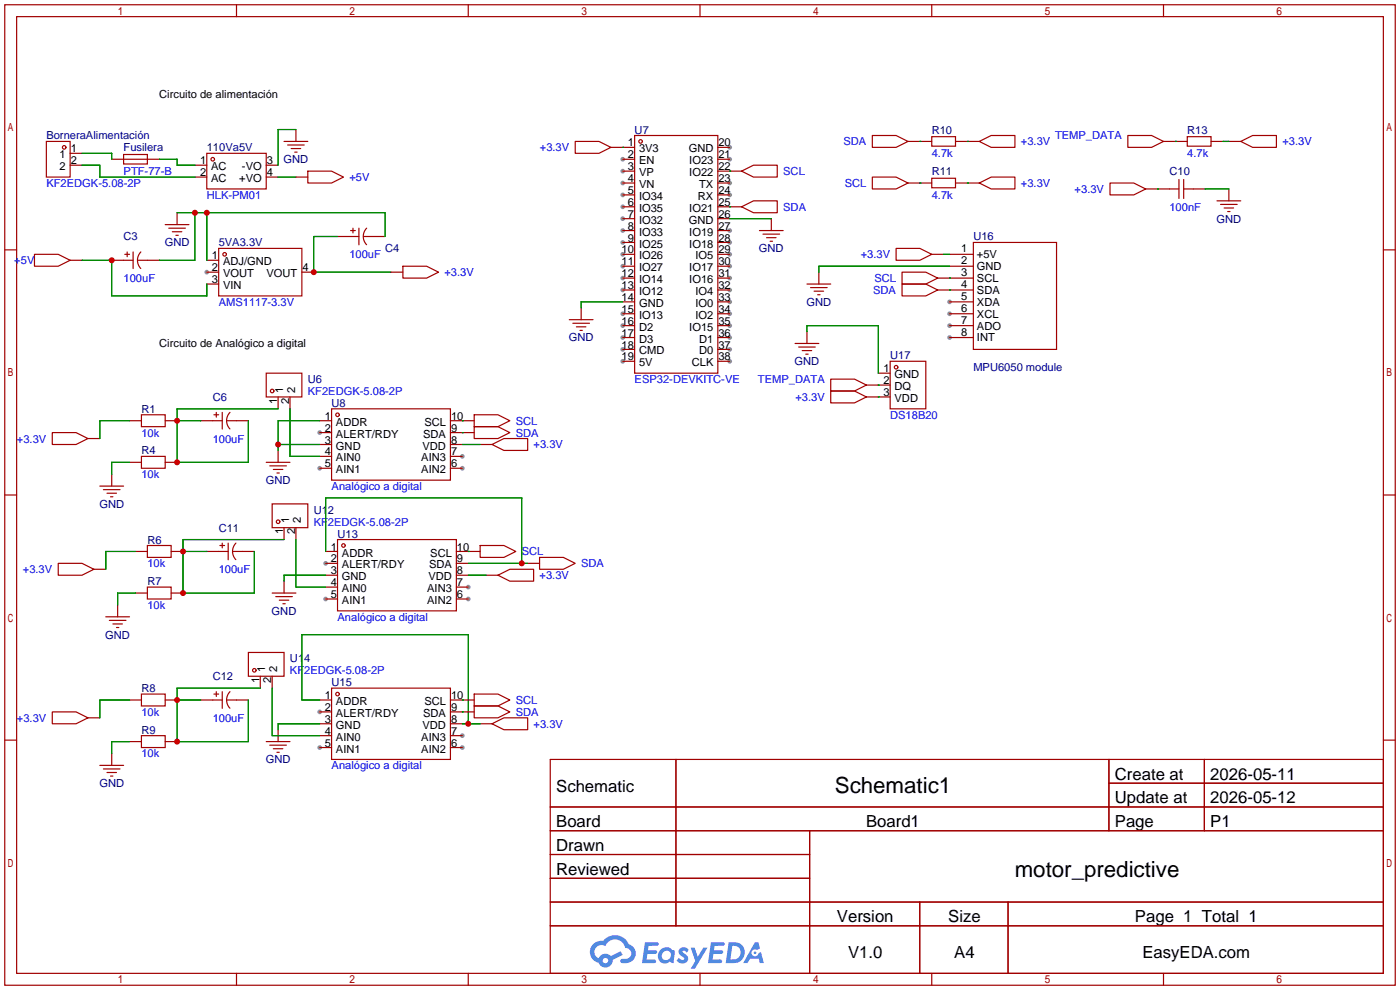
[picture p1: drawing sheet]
<svg xmlns="http://www.w3.org/2000/svg" width="299mm" height="212mm" viewBox="0 0 299 212" stroke-linecap="round" stroke-linejoin="round" font-family="sans-serif">
<g fill="#999">
<circle cx="44.2" cy="58.2" r=".51"/>
<circle cx="133.1" cy="34" r=".51"/>
<circle cx="133.1" cy="36.6" r=".51"/>
<circle cx="133.1" cy="39.1" r=".51"/>
<circle cx="133.1" cy="41.7" r=".51"/>
<circle cx="133.1" cy="44.2" r=".51"/>
<circle cx="133.1" cy="46.7" r=".51"/>
<circle cx="133.1" cy="49.3" r=".51"/>
<circle cx="133.1" cy="51.8" r=".51"/>
<circle cx="133.1" cy="54.4" r=".51"/>
<circle cx="133.1" cy="56.9" r=".51"/>
<circle cx="133.1" cy="59.4" r=".51"/>
<circle cx="133.1" cy="62" r=".51"/>
<circle cx="133.1" cy="67.1" r=".51"/>
<circle cx="133.1" cy="69.6" r=".51"/>
<circle cx="133.1" cy="72.1" r=".51"/>
<circle cx="133.1" cy="74.7" r=".51"/>
<circle cx="133.1" cy="77.2" r=".51"/>
<circle cx="156" cy="31.5" r=".51"/>
<circle cx="156" cy="34" r=".51"/>
<circle cx="156" cy="39.1" r=".51"/>
<circle cx="156" cy="41.7" r=".51"/>
<circle cx="156" cy="49.3" r=".51"/>
<circle cx="156" cy="51.8" r=".51"/>
<circle cx="156" cy="54.4" r=".51"/>
<circle cx="156" cy="56.9" r=".51"/>
<circle cx="156" cy="59.4" r=".51"/>
<circle cx="156" cy="62" r=".51"/>
<circle cx="156" cy="64.5" r=".51"/>
<circle cx="156" cy="67.1" r=".51"/>
<circle cx="156" cy="69.6" r=".51"/>
<circle cx="156" cy="72.1" r=".51"/>
<circle cx="156" cy="74.7" r=".51"/>
<circle cx="156" cy="77.2" r=".51"/>
<circle cx="68.3" cy="92.5" r=".51"/>
<circle cx="68.3" cy="100.1" r=".51"/>
<circle cx="98.8" cy="100.1" r=".51"/>
<circle cx="98.8" cy="97.5" r=".51"/>
<circle cx="69.6" cy="120.4" r=".51"/>
<circle cx="69.6" cy="128" r=".51"/>
<circle cx="100.1" cy="128" r=".51"/>
<circle cx="100.1" cy="125.5" r=".51"/>
<circle cx="68.3" cy="152.1" r=".51"/>
<circle cx="68.3" cy="159.8" r=".51"/>
<circle cx="98.8" cy="159.8" r=".51"/>
<circle cx="98.8" cy="157.2" r=".51"/>
<circle cx="202.9" cy="64.5" r=".51"/>
<circle cx="202.9" cy="67.1" r=".51"/>
<circle cx="202.9" cy="69.6" r=".51"/>
<circle cx="202.9" cy="72.1" r=".51"/>
</g>
<g fill="none" stroke="#a10000" stroke-width=".25">
<path d="M1 1h297.2v209.6h-297.2zM3.6 3.6h292.1v204.4h-292.1zM50.5 1v2.6M100.1 1v2.6M149.6 1v2.6M199.1 1v2.6M248.7 1v2.6M1 53.4h2.6M295.7 53.4h2.5M1 105.8h2.6M295.7 105.8h2.5M1 158.2h2.6"/>
<path d="M295.7 158.2h2.5M117.6 162.3h178.1v45.7h-178.1zM117.6 172.5h178.1M117.6 177.5h178.1M144.5 162.3v35.6M173 177.5v30.5M237 162.3v15.2M237 167.4h58.7M257.4 162.3v15.2M117.6 182.6h55.4M117.6 192.8h178.1M117.6 187.7h55.4"/>
<path d="M117.6 197.9h178.1M196.6 192.8v15.2M215.4 192.8v15.2M50.5 208v2.6M100.1 208v2.6M149.6 208v2.6M199.1 208v2.6M248.7 208v2.6"/>
</g>
<g fill="#5487ff">
<path d="M145.3 202.7a1.3 1.3 0 0 1 1.9 .3l-.4 .6a.54 .54 0 0 0-.9-.2l.1 .2a1.34 1.34 0 0 1 .9 1.8 1.47 1.47 0 0 1-2.3-.1l.5-.6 .8 .5a.31 .31 0 0 0 .4-.3 .31 .31 0 0 0-.3-.4 1.12 1.12 0 0 1-.7-1.8z"/>
<path d="M147.6 202.5h.9l.6 2 1.2-2h.9l-2.7 4.6h-.9l1-1.7z"/>
<path d="M137.8 201.4h1.7a1.31 1.31 0 0 1 1.2 .2 .4 .4 0 0 1-.3 .5l-1.8 .1-.1 .9h1.6a.4 .4 0 0 1 .4 .4 .4 .4 0 0 1-.5 .4h-1.6l-.2 1.2h1.4a.46 .46 0 0 1 .5 0 .46 .46 0 0 1 .1 .5l-.4 .2h-2.6z"/>
<path d="M151.9 201.4h1.7a1.32 1.32 0 0 1 1.2 .2 .39 .39 0 0 1-.3 .5l-1.8 .1-.1 .9h1.6a.4 .4 0 0 1 .4 .4 .4 .4 0 0 1-.4 .4h-1.7l-.2 1.2h1.4a.46 .46 0 0 1 .5 0 .46 .46 0 0 1 .1 .5l-.4 .2h-2.6z"/>
<path d="M161.3 201.4h.8l.3 1.3-.6 .4a.75 .75 0 0 0-1.1 .3 .75 .75 0 0 0 .5 1 .75 .75 0 0 0 .9-.7l.5-.2 .6 2.3h-.8l-.3-.9h-1.8l-.5 .9h-1z"/>
<path d="M155.7 201.4l-.6 4.4h1.5a2.27 2.27 0 0 0 2.6-2.2 2.27 2.27 0 0 0-2.7-2.2zM156.5 202.1a1.5 1.5 0 0 1 1.8 1.6 1.5 1.5 0 0 1-1.9 1.4h-.3z"/>
<path d="M141.2 203a1.6 1.6 0 0 0-.3 2.3 1.6 1.6 0 0 0 2.3 .2l.7 .3 .3-2.4-.1-.3-.5-.1a1.58 1.58 0 0 0-2.4 0zM141.8 203.5a.98 .98 0 0 1 1.6 .4 .98 .98 0 0 1-1.1 1.3 .94 .94 0 0 1-.9-.7 .94 .94 0 0 1 .4-1z"/>
<path d="M126.8 201.8a2.37 2.37 0 0 0 1.1 4 1.54 1.54 0 0 0 1.8 1 1.54 1.54 0 0 0 1.2-1.6l2.2-1.1-.5-.8-2 1a1.57 1.57 0 0 0-2.7 .5 1.5 1.5 0 0 1-.7-2.1 1.5 1.5 0 0 1 2.2-.5 2.23 2.23 0 0 1 2.3-1.4 2.23 2.23 0 0 1 2 1.8 1.16 1.16 0 0 1 1.2 1.1 1.16 1.16 0 0 1-1.1 1.2h-.7a.47 .47 0 0 0-.5 .4 .47 .47 0 0 0 .4 .5 2.17 2.17 0 0 0 2.5-.9 2.17 2.17 0 0 0-.3-2.7l-.8-.4a3.2 3.2 0 0 0-5.5-.7l-1.1 .1zM128.8 205.3a.6 .6 0 0 1 1.2 0 .6 .6 0 0 1-1.2 0z"/>
<circle cx="161.4" cy="203.6" r=".28"/>
</g>
<g fill="none" stroke="#a10000" stroke-width=".25">
<path d="M9.9 30.2h5.1v7.6h-5.1zM15 32.8h2.5M15 35.3h2.5M23.9 34h10.1M26.4 33h5.1v2.1h-5.1zM41.7 35.3h2.5M41.7 37.8h2.5M44.2 32.8h12.7v7.6h-12.7zM56.9 35.3h2.5M56.9 37.8h2.5M60.7 30.2h5.1M61.5 31h3.5"/>
<path d="M62.2 31.8h2.1M63 32.5h.5M63.2 37.8h2.6M63.2 27.7v2.5M65.8 36.6h5.1l2.5 1.2-2.5 1.3h-5.1zM122.9 30.2h5.1l2.6 1.3-2.6 1.3h-5.1zM130.6 31.5h5M133.1 34h2.5M133.1 36.6h2.5M133.1 39.1h2.5M135.6 29h17.8v50.8h-17.8zM153.4 31.5h2.6"/>
<path d="M153.4 34h2.6M153.4 36.6h5.1M153.4 39.1h2.6M158.5 36.6l2.5-1.3h5.1v2.5h-5.1zM186.4 29h5.1l2.6 1.2-2.6 1.3h-5.1zM186.4 37.8h5.1l2.6 1.3-2.6 1.3h-5.1zM194.1 39.1h5M194.1 30.2h5M199.1 29.2h5.1v2h-5.1zM199.1 38.1h5.1v2h-5.1zM204.2 39.1h5.1M204.2 30.2h5.1"/>
<path d="M209.3 30.2l2.5-1.2h5.1v2.5h-5.1zM209.3 39.1l2.5-1.3h5.1v2.6h-5.1zM237.2 39.1h5.1l2.6 1.3-2.6 1.3h-5.1zM241 29h5.1l2.6 1.2-2.6 1.3h-5.1zM248.7 30.2h5M252 38.4v4M253 38.4v4M253.7 29.2h5.1v2h-5.1zM258.8 30.2h2.6M262.6 30.2h2.6M265.2 30.2l2.5-1.2h5.1v2.5h-5.1zM7.4 54.4h5l2.6 1.2-2.6 1.3h-5z"/>
<path d="M15 55.6h2.5M23.9 55.6h4.5M26.7 54.4h1M27.2 53.8v1.1M28.4 53.8v3.6M29.5 55.6h4.5M30.1 53.8a2.54 2.54 0 0 0 0 3.6M35.3 48h5.1M36.1 48.8h3.5M36.8 49.5h2.1M37.6 50.3h.5M37.8 45.5v2.5"/>
<path d="M44.2 55.6h2.5M44.2 58.2h2.5M46.7 53.1h17.8v10.1h-17.8zM64.5 58.2h2.6M72.1 50.5h4.6M74.9 49.3h1M75.4 48.8v1M76.7 48.8v3.5M77.7 50.5h4.6M78.4 48.8a2.54 2.54 0 0 0-.1 3.5M83.6 58.2h2.5M86.1 56.9h5.1l2.5 1.3-2.5 1.2h-5.1z"/>
<path d="M133.1 54.4h2.5M133.1 49.3h2.5M133.1 41.7h2.5M133.1 44.2h2.5M133.1 46.7h2.5M133.1 51.8h2.5M133.1 56.9h2.5M133.1 59.4h2.5M153.4 54.4h2.6M153.4 49.3h2.6M153.4 41.7h2.6M153.4 44.2h5.1"/>
<path d="M153.4 46.7h2.6M153.4 51.8h2.6M153.4 56.9h2.6M153.4 59.4h2.6M158.5 44.2l2.5-1.3h5.1v2.6h-5.1zM162.3 49.3h5.1M163.1 50h3.5M163.8 50.8h2.1M164.6 51.6h.5M164.8 46.7v2.6M175 58.2v2.5M191.5 53.1h5.1l2.5 1.3-2.5 1.2h-5.1z"/>
<path d="M192.8 58.2h5.1l2.5 1.2-2.5 1.3h-5.1zM199.1 54.4h2.6M200.4 59.4h7.6M202.9 54.4h5.1M202.9 56.9h5.1M208 51.8h17.8v22.9h-17.8zM244.9 40.4h7.1M253 40.4h4.6M260.1 42.9h5.1M260.9 43.7h3.5M261.6 44.4h2.1M262.4 45.2h.5"/>
<path d="M262.6 40.4v2.5M44.2 60.7h2.5M56.9 79.8h7.6v5h-7.6zM121.7 68.3h5M122.4 69.1h3.6M123.2 69.8h2M124 70.6h.5M124.2 65.8v2.5M133.1 62h2.5M133.1 64.5h2.5M133.1 67.1h2.5M133.1 69.6h2.5"/>
<path d="M133.1 72.1h2.5M133.1 74.7h2.5M133.1 77.2h2.5M153.4 62h2.6M153.4 64.5h2.6M153.4 67.1h2.6M153.4 69.6h2.6M153.4 72.1h2.6M153.4 74.7h2.6M153.4 77.2h2.6M169.9 73.4h5.1M170.7 74.2h3.5"/>
<path d="M171.4 74.9h2.1M172.2 75.7h.5M172.5 60.7h5M172.5 70.9v2.5M173.2 61.5h3.6M174 62.2h2M174.8 63h.5M187.7 79.8h2.5M190.2 77.2h7.7v10.2h-7.7zM192.8 60.7h5.1l2.5 1.3-2.5 1.2h-5.1zM200.4 62h7.6M202.9 64.5h5.1"/>
<path d="M202.9 67.1h5.1M202.9 69.6h5.1M202.9 72.1h5.1M11.2 92.5h5.1l2.5 1.2-2.5 1.3h-5.1zM18.8 93.7h2.5M27.7 89.9h2.5M27.7 98.8h2.5M30.2 88.6h5.1v2.6h-5.1zM30.2 97.5h5.1v2.6h-5.1zM35.3 89.9h2.5M35.3 98.8h2.5M42.9 89.9h4.6"/>
<path d="M45.7 88.6h1M46.2 88.1v1.1M47.5 88.1v3.6M48.5 89.9h4.6M49.2 88.1a2.54 2.54 0 0 0-.1 3.6M56.9 98.8h5.1M57.7 99.6h3.5M59.4 84.8v2.6M59.4 96.3v2.5M62 84.8v2.6M68.3 89.9h2.6M68.3 92.5h2.6"/>
<path d="M68.3 95h2.6M68.3 97.5h2.6M70.9 87.4h25.4v15.2h-25.4zM96.3 89.9h5M96.3 92.5h5M96.3 95h2.5M96.3 97.5h2.5M101.3 88.6h5.1l2.6 1.3-2.6 1.3h-5.1zM101.3 91.2h5.1l2.6 1.3-2.6 1.2h-5.1zM102.6 95h2.6M105.2 95l2.5-1.3h5.1v2.6h-5.1zM177.5 83.6h5.1l2.6 1.2-2.6 1.3h-5.1z"/>
<path d="M177.5 81h5.1l2.6 1.3-2.6 1.3h-5.1zM185.2 82.3h5M185.2 84.8h5M21.3 103.9h5.1M22.1 104.6h3.6M22.9 105.4h2M23.6 106.2h.5M23.9 101.3v2.6M29 117.9h2.5M31.5 116.6h5.1v2.5h-5.1zM36.6 117.9h2.5M44.2 117.9h4.6"/>
<path d="M47 116.6h1M47.5 116.1v1M48.8 116.1v3.5M49.8 117.9h4.6M50.4 116.1a2.54 2.54 0 0 0 0 3.5M58.2 107.7h7.6v5.1h-7.6zM58.4 100.3h2.1M59.2 101.1h.5M60.7 112.8v2.5M63.2 112.8v2.5M68.3 100.1h2.6M69.6 117.9h2.5"/>
<path d="M72.1 115.3h25.4v15.3h-25.4zM96.3 100.1h2.5M97.5 117.9h5.1M102.6 116.6h5.1l2.5 1.3-2.5 1.2h-5.1zM115.3 119.1h5.1l2.5 1.3-2.5 1.3h-5.1zM12.4 120.4h5.1l2.6 1.3-2.6 1.2h-5.1zM20.1 121.7h2.5M22.6 131.8h5.1M23.4 132.6h3.5M24.1 133.4h2.1M24.9 134.1h.5M25.1 129.3v2.5"/>
<path d="M29 126.7h2.5M31.5 125.5h5.1v2.5h-5.1zM36.6 126.7h2.5M53.1 139.4h7.6v5.1h-7.6zM58.2 126.7h5M58.9 127.5h3.6M59.7 128.3h2M60.5 129h.5M60.7 124.2v2.5M69.6 120.4h2.5M69.6 122.9h2.5M69.6 125.5h2.5"/>
<path d="M69.6 128h2.5M97.5 120.4h2.6M97.5 122.9h2.6M97.5 125.5h2.6M97.5 128h2.6M103.9 122.9h2.5M106.4 122.9l2.6-1.2h5v2.5h-5zM112.8 120.4h2.5M11.2 152.1h5.1l2.5 1.3-2.5 1.3h-5.1zM18.8 153.4h2.5M27.7 149.6h2.5M27.7 158.5h2.5"/>
<path d="M30.2 148.3h5.1v2.6h-5.1zM30.2 157.2h5.1v2.6h-5.1zM35.3 149.6h2.5M35.3 158.5h2.5M42.9 149.6h4.6M45.7 148.3h1M46.2 147.8v1M47.5 147.8v3.6M48.5 149.6h4.6M49.2 147.8a2.54 2.54 0 0 0-.1 3.6M55.6 144.5v2.6M56.9 158.5h5.1"/>
<path d="M57.7 159.3h3.5M58.2 144.5v2.6M59.4 156v2.5M68.3 149.6h2.6M68.3 152.1h2.6M68.3 154.7h2.6M68.3 157.2h2.6M68.3 159.8h2.6M70.9 147.1h25.4v15.2h-25.4zM96.3 149.6h5M96.3 152.1h5M96.3 154.7h2.5"/>
<path d="M96.3 157.2h2.5M96.3 159.8h2.5M101.3 148.3h5.1l2.6 1.3-2.6 1.3h-5.1zM101.3 150.9h5.1l2.6 1.2-2.6 1.3h-5.1zM102.6 154.7h2.6M105.2 154.7l2.5-1.3h5.1v2.6h-5.1zM21.3 163.6h5.1M22.1 164.3h3.6M22.9 165.1h2M23.6 165.9h.5M23.9 161v2.6M58.4 160h2.1"/>
<path d="M59.2 160.8h.5"/>
<circle cx="13.7" cy="31.5" r=".38"/>
<circle cx="45.5" cy="34" r=".38"/>
<circle cx="136.9" cy="30.2" r=".38"/>
<circle cx="48" cy="54.4" r=".38"/>
<circle cx="191.5" cy="78.5" r=".38"/>
<circle cx="58.2" cy="83.6" r=".38"/>
<circle cx="72.1" cy="88.6" r=".38"/>
<circle cx="59.4" cy="111.5" r=".38"/>
<circle cx="73.4" cy="116.6" r=".38"/>
<circle cx="54.4" cy="143.3" r=".38"/>
<circle cx="72.1" cy="148.3" r=".38"/>
</g>
<g fill="none" stroke="#008700" stroke-width=".25">
<path d="M17.5 35.3h3.8v2.5h20.4M17.5 32.8h6.4v1.2M34 34h3.8v1.3h3.9M59.4 37.8h3.8M63.2 27.7h-3.8v7.6M133.1 31.5h.1M156 36.6h.1M196.6 30.2h.1M196.6 39.1h.1M206.8 30.2h.1M206.8 39.1h.1M251.2 30.2h.1"/>
<path d="M261.4 30.2h1.2M17.5 55.6h6.4v7.6h20.3v-2.5M37.8 45.5h44.5v5M41.7 45.5v10.1h-7.7M44.2 45.5v10.1M72.1 50.5h-5v7.7h16.5M156 44.2h.1M156 46.7h8.8M201.7 54.4h1.2M202.9 59.4h.1M202.9 56.9h-27.9v1.3M247.4 40.4h.1"/>
<path d="M257.6 40.4h5M133.1 64.5h-8.9v1.3M172.5 70.9v-1.3h15.2v10.2M202.9 62h.1M27.7 98.8h-3.8v2.5M27.7 89.9h-6.4v3.8M37.8 89.9h5.1M59.4 87.4h-21.6v11.4h15.3v-8.9M59.4 95h8.9M62 87.4v10.1h6.3M68.3 89.9h-8.9v6.4M98.8 92.5h.1"/>
<path d="M98.8 89.9h.1M98.8 95h3.8M187.7 84.8h.1M187.7 82.3h.1M29 117.9h-6.4v3.8M39.1 117.9h5.1M60.7 115.3h-21.6v11.4h15.3v-8.8M63.2 115.3v10.2h6.4M69.6 117.9v-11.5h41.9v14M100.1 117.9h.1M29 126.7h-3.9v2.6M69.6 122.9h-8.9v1.3"/>
<path d="M100.1 122.9h3.8M100.1 120.4h12.7M27.7 158.5h-3.8v2.5M27.7 149.6h-6.4v3.8M37.8 149.6h5.1M55.6 147.1h-17.8v11.4h15.3v-8.9M58.2 147.1v10.1h10.1M68.3 154.7h-8.9v1.3M68.3 149.6h-3.8v-14h35.6v19.1M98.8 152.1h.1M98.8 149.6h.1M98.8 154.7h3.8"/>
</g>
<g fill="#c00">
<circle cx="23.9" cy="55.6" r=".63"/>
<circle cx="41.7" cy="45.5" r=".63"/>
<circle cx="44.2" cy="45.5" r=".63"/>
<circle cx="67.1" cy="58.2" r=".63"/>
<circle cx="37.8" cy="89.9" r=".63"/>
<circle cx="37.8" cy="98.8" r=".63"/>
<circle cx="59.4" cy="95" r=".63"/>
<circle cx="37.8" cy="149.6" r=".63"/>
<circle cx="37.8" cy="158.5" r=".63"/>
<circle cx="100.1" cy="154.7" r=".63"/>
<circle cx="111.5" cy="120.4" r=".63"/>
<circle cx="39.1" cy="126.7" r=".63"/>
<circle cx="39.1" cy="117.9" r=".63"/>
</g>
<g font-size="4.8">
<text x="178.4" y="169.6">Schematic1</text>
<text x="216.9" y="187.3">motor_predictive</text>
</g>
<g font-size="3.6">
<text x="238.3" y="166.6">Create at</text>
<text x="258.7" y="166.6">2026-05-11</text>
<text x="118.9" y="169.2">Schematic</text>
<text x="238.3" y="171.7">Update at</text>
<text x="258.7" y="171.7">2026-05-12</text>
<text x="118.9" y="176.8">Board</text>
<text x="185.1" y="176.8">Board1</text>
<text x="238.3" y="176.8">Page</text>
<text x="258.7" y="176.8">P1</text>
<text x="118.9" y="181.9">Drawn</text>
<text x="118.9" y="187">Reviewed</text>
<text x="178.9" y="197.1">Version</text>
<text x="202.7" y="197.1">Size</text>
<text x="242.6" y="197.1">Page 1 Total 1</text>
<text x="181.3" y="204.7">V1.0</text>
<text x="204" y="204.7">A4</text>
<text x="244.2" y="204.7">EasyEDA.com</text>
</g>
<g font-size="2.4">
<text x="34" y="20.9">Circuito de alimentación</text>
<text x="12.7" y="33.8">1</text>
<text x="15.1" y="32.6">1</text>
<text x="15.1" y="35.1">2</text>
<text x="42.7" y="35.1">1</text>
<text x="57" y="35.1">3</text>
<text x="134.2" y="31.3">1</text>
<text x="134.2" y="33.8">2</text>
<text x="136.6" y="32.6">3V3</text>
<text x="136.6" y="35.1">EN</text>
<text x="147.2" y="32.6">GND</text>
<text x="147.3" y="35.1">IO23</text>
<text x="153.5" y="31.3">20</text>
<text x="153.5" y="33.8">21</text>
<text x="12.7" y="36.4">2</text>
<text x="42.7" y="37.7">2</text>
<text x="45.1" y="36.4">AC</text>
<text x="45.1" y="38.9">AC</text>
<text x="51.1" y="38.9">+VO</text>
<text x="51.7" y="36.4">-VO</text>
<text x="57" y="37.7">4</text>
<text x="134.2" y="36.4">3</text>
<text x="134.2" y="38.9">4</text>
<text x="134.2" y="41.5">5</text>
<text x="136.6" y="37.7">VP</text>
<text x="136.6" y="40.2">VN</text>
<text x="147.3" y="37.7">IO22</text>
<text x="149.4" y="40.2">TX</text>
<text x="153.5" y="36.4">22</text>
<text x="153.5" y="38.9">23</text>
<text x="153.5" y="41.5">24</text>
<text x="134.2" y="44">6</text>
<text x="134.2" y="46.5">7</text>
<text x="136.6" y="42.7">IO34</text>
<text x="136.6" y="45.3">IO35</text>
<text x="136.6" y="47.8">IO32</text>
<text x="147.2" y="47.8">GND</text>
<text x="147.3" y="45.3">IO21</text>
<text x="149.2" y="42.7">RX</text>
<text x="153.5" y="44">25</text>
<text x="153.5" y="46.5">26</text>
<text x="134.2" y="49.1">8</text>
<text x="134.2" y="51.6">9</text>
<text x="136.6" y="50.4">IO33</text>
<text x="136.6" y="52.9">IO25</text>
<text x="147.3" y="50.4">IO19</text>
<text x="147.3" y="52.9">IO18</text>
<text x="153.5" y="49.1">27</text>
<text x="153.5" y="51.6">28</text>
<text x="205.4" y="53.9">1</text>
<text x="45.3" y="55.4">1</text>
<text x="45.3" y="58">2</text>
<text x="47.7" y="56.7">ADJ/GND</text>
<text x="47.7" y="59.2">VOUT</text>
<text x="57" y="59.2">VOUT</text>
<text x="64.6" y="58">4</text>
<text x="132.9" y="54.2">10</text>
<text x="132.9" y="56.7">11</text>
<text x="132.9" y="59.2">12</text>
<text x="136.6" y="55.4">IO26</text>
<text x="136.6" y="58">IO27</text>
<text x="147.3" y="58">IO17</text>
<text x="148.6" y="55.4">IO5</text>
<text x="153.5" y="54.2">29</text>
<text x="153.5" y="56.7">30</text>
<text x="153.5" y="59.2">31</text>
<text x="205.4" y="56.5">2</text>
<text x="205.4" y="59">3</text>
<text x="208.8" y="55.2">+5V</text>
<text x="208.8" y="57.7">GND</text>
<text x="45.3" y="60.5">3</text>
<text x="47.7" y="61.8">VIN</text>
<text x="132.9" y="61.8">13</text>
<text x="132.9" y="64.3">14</text>
<text x="136.6" y="60.5">IO14</text>
<text x="136.6" y="63.1">IO12</text>
<text x="136.6" y="65.6">GND</text>
<text x="147.3" y="60.5">IO16</text>
<text x="148.6" y="63.1">IO4</text>
<text x="148.6" y="65.6">IO0</text>
<text x="153.5" y="61.8">32</text>
<text x="153.5" y="64.3">33</text>
<text x="205.4" y="61.6">4</text>
<text x="205.4" y="64.1">5</text>
<text x="208.8" y="60.3">SCL</text>
<text x="208.8" y="62.8">SDA</text>
<text x="208.8" y="65.4">XDA</text>
<text x="132.9" y="66.9">15</text>
<text x="132.9" y="69.4">16</text>
<text x="132.9" y="71.9">17</text>
<text x="136.6" y="68.1">IO13</text>
<text x="136.6" y="70.7">D2</text>
<text x="147.3" y="70.7">IO15</text>
<text x="148.6" y="68.1">IO2</text>
<text x="153.5" y="66.9">34</text>
<text x="153.5" y="69.4">35</text>
<text x="153.5" y="71.9">36</text>
<text x="205.4" y="66.6">6</text>
<text x="205.4" y="69.2">7</text>
<text x="205.4" y="71.7">8</text>
<text x="208.8" y="67.9">XCL</text>
<text x="208.8" y="70.4">ADO</text>
<text x="34" y="74.3">Circuito de Analógico a digital</text>
<text x="132.9" y="74.5">18</text>
<text x="132.9" y="77">19</text>
<text x="136.6" y="73.2">D3</text>
<text x="136.6" y="75.8">CMD</text>
<text x="149.4" y="73.2">D1</text>
<text x="149.4" y="75.8">D0</text>
<text x="153.5" y="74.5">37</text>
<text x="153.5" y="77">38</text>
<text x="208.8" y="73">INT</text>
<text x="60.5" y="83.9" transform="rotate(-90 60.5 83.9)">1</text>
<text x="63.1" y="83.9" transform="rotate(-90 63.1 83.9)">2</text>
<text x="136.6" y="78.3">5V</text>
<text x="147.8" y="78.3">CLK</text>
<text x="188.8" y="79.6">1</text>
<text x="188.8" y="82.1">2</text>
<text x="191.2" y="80.8">GND</text>
<text x="191.2" y="83.4">DQ</text>
<text x="59.2" y="86.3" transform="rotate(-90 59.2 86.3)">1</text>
<text x="61.8" y="86.3" transform="rotate(-90 61.8 86.3)">2</text>
<text x="69.4" y="89.7">1</text>
<text x="96.4" y="89.7">10</text>
<text x="188.8" y="84.6">3</text>
<text x="191.2" y="85.9">VDD</text>
<text x="69.4" y="92.3">2</text>
<text x="69.4" y="94.8">3</text>
<text x="71.8" y="91">ADDR</text>
<text x="71.8" y="93.5">ALERT/RDY</text>
<text x="90.4" y="93.5">SDA</text>
<text x="90.7" y="91">SCL</text>
<text x="96.4" y="94.8">8</text>
<text x="96.4" y="92.3">9</text>
<text x="69.4" y="97.3">4</text>
<text x="69.4" y="99.9">5</text>
<text x="71.8" y="96.1">GND</text>
<text x="71.8" y="98.6">AIN0</text>
<text x="71.8" y="101.2">AIN1</text>
<text x="90" y="101.2">AIN2</text>
<text x="90" y="98.6">AIN3</text>
<text x="90.3" y="96.1">VDD</text>
<text x="96.4" y="99.9">6</text>
<text x="96.4" y="97.3">7</text>
<text x="61.8" y="111.8" transform="rotate(-90 61.8 111.8)">1</text>
<text x="64.3" y="111.8" transform="rotate(-90 64.3 111.8)">2</text>
<text x="60.5" y="114.2" transform="rotate(-90 60.5 114.2)">1</text>
<text x="63.1" y="114.2" transform="rotate(-90 63.1 114.2)">2</text>
<text x="70.7" y="117.7">1</text>
<text x="73.1" y="118.9">ADDR</text>
<text x="92" y="118.9">SCL</text>
<text x="97.7" y="117.7">10</text>
<text x="70.7" y="120.2">2</text>
<text x="70.7" y="122.7">3</text>
<text x="70.7" y="125.3">4</text>
<text x="73.1" y="121.5">ALERT/RDY</text>
<text x="73.1" y="124">GND</text>
<text x="91.6" y="124">VDD</text>
<text x="91.7" y="121.5">SDA</text>
<text x="97.7" y="125.3">7</text>
<text x="97.7" y="122.7">8</text>
<text x="97.7" y="120.2">9</text>
<text x="70.7" y="127.8">5</text>
<text x="73.1" y="126.6">AIN0</text>
<text x="73.1" y="129.1">AIN1</text>
<text x="91.3" y="129.1">AIN2</text>
<text x="91.3" y="126.6">AIN3</text>
<text x="97.7" y="127.8">6</text>
<text x="56.7" y="143.6" transform="rotate(-90 56.7 143.6)">1</text>
<text x="59.2" y="143.6" transform="rotate(-90 59.2 143.6)">2</text>
<text x="55.4" y="146" transform="rotate(-90 55.4 146)">1</text>
<text x="58" y="146" transform="rotate(-90 58 146)">2</text>
<text x="69.4" y="149.4">1</text>
<text x="96.4" y="149.4">10</text>
<text x="69.4" y="152">2</text>
<text x="69.4" y="154.5">3</text>
<text x="71.8" y="150.7">ADDR</text>
<text x="71.8" y="153.2">ALERT/RDY</text>
<text x="71.8" y="155.8">GND</text>
<text x="90.3" y="155.8">VDD</text>
<text x="90.4" y="153.2">SDA</text>
<text x="90.7" y="150.7">SCL</text>
<text x="96.4" y="154.5">8</text>
<text x="96.4" y="152">9</text>
<text x="69.4" y="157">4</text>
<text x="69.4" y="159.6">5</text>
<text x="71.8" y="158.3">AIN0</text>
<text x="71.8" y="160.8">AIN1</text>
<text x="90" y="160.8">AIN2</text>
<text x="90" y="158.3">AIN3</text>
<text x="96.4" y="159.6">6</text>
<text x="96.4" y="157">7</text>
</g>
<g font-size="2.4" fill="#000080">
<text x="9.9" y="29.8">BorneraAlimentación</text>
<text x="135.6" y="28.5">U7</text>
<text x="199.1" y="28.5">R10</text>
<text x="253.7" y="28.5">R13</text>
<text x="26.4" y="32.3">Fusilera</text>
<text x="44.2" y="32.3">110Va5V</text>
<text x="60.6" y="34.9">GND</text>
<text x="199.1" y="37.4">R11</text>
<text x="249.9" y="37.4">C10</text>
<text x="260" y="47.6">GND</text>
<text x="26.4" y="51.4">C3</text>
<text x="35.2" y="52.7">GND</text>
<text x="46.7" y="52.7">5VA3.3V</text>
<text x="82.3" y="53.9">C4</text>
<text x="162.2" y="53.9">GND</text>
<text x="208" y="51.4">U16</text>
<text x="172.4" y="65.4">GND</text>
<text x="121.6" y="73">GND</text>
<text x="190.2" y="76.8">U17</text>
<text x="65.8" y="81.9">U6</text>
<text x="169.8" y="78.1">GND</text>
<text x="208" y="79.3">MPU6050 module</text>
<text x="30.2" y="88.2">R1</text>
<text x="45.5" y="85.7">C6</text>
<text x="70.9" y="87">U8</text>
<text x="30.2" y="97.1">R4</text>
<text x="56.8" y="103.5">GND</text>
<text x="21.2" y="108.5">GND</text>
<text x="46.7" y="113.6">C11</text>
<text x="67.1" y="109.8">U12</text>
<text x="31.5" y="116.2">R6</text>
<text x="72.1" y="114.9">U13</text>
<text x="31.5" y="125.1">R7</text>
<text x="58.1" y="131.4">GND</text>
<text x="22.5" y="136.5">GND</text>
<text x="62" y="141.6">U14</text>
<text x="30.2" y="147.9">R8</text>
<text x="45.5" y="145.4">C12</text>
<text x="70.9" y="146.6">U15</text>
<text x="30.2" y="156.8">R9</text>
<text x="56.8" y="163.2">GND</text>
<text x="21.2" y="168.2">GND</text>
</g>
<g font-size="2.4" fill="#00f">
<text x="225.5" y="29.8">TEMP_DATA</text>
<text x="115.4" y="32.3">+3.3V</text>
<text x="180.3" y="31.1">SDA</text>
<text x="199.1" y="33.6">4.7k</text>
<text x="218.2" y="31.1">+3.3V</text>
<text x="253.7" y="33.6">4.7k</text>
<text x="274.1" y="31.1">+3.3V</text>
<text x="9.9" y="40">KF2EDGK-5.08-2P</text>
<text x="26.4" y="37.4">PTF-77-B</text>
<text x="74.7" y="38.7">+5V</text>
<text x="167.4" y="37.4">SCL</text>
<text x="180.5" y="40">SCL</text>
<text x="218.2" y="40">+3.3V</text>
<text x="229.7" y="41.2">+3.3V</text>
<text x="44.2" y="42.5">HLK-PM01</text>
<text x="167.4" y="45">SDA</text>
<text x="199.1" y="42.5">4.7k</text>
<text x="249.9" y="45">100nF</text>
<text x="3.1" y="56.5">+5V</text>
<text x="74.7" y="55.2">100uF</text>
<text x="95" y="59">+3.3V</text>
<text x="184" y="55.2">+3.3V</text>
<text x="26.4" y="60.3">100uF</text>
<text x="46.7" y="65.4">AMS1117-3.3V</text>
<text x="186.6" y="62.8">SDA</text>
<text x="186.9" y="60.3">SCL</text>
<text x="135.6" y="81.9">ESP32-DEVKITC-VE</text>
<text x="162" y="81.9">TEMP_DATA</text>
<text x="65.8" y="84.4">KF2EDGK-5.08-2P</text>
<text x="170" y="85.7">+3.3V</text>
<text x="190.2" y="89.5">DS18B20</text>
<text x="3.6" y="94.6">+3.3V</text>
<text x="30.2" y="93.3">10k</text>
<text x="45.5" y="94.6">100uF</text>
<text x="110.2" y="90.8">SCL</text>
<text x="110.2" y="93.3">SDA</text>
<text x="114" y="95.8">+3.3V</text>
<text x="30.2" y="102.2">10k</text>
<text x="70.9" y="104.7">Analógico a digital</text>
<text x="67.1" y="112.4">KF2EDGK-5.08-2P</text>
<text x="111.5" y="118.7">SCL</text>
<text x="4.9" y="122.5">+3.3V</text>
<text x="31.5" y="121.2">10k</text>
<text x="46.7" y="122.5">100uF</text>
<text x="115.3" y="123.8">+3.3V</text>
<text x="124.2" y="121.2">SDA</text>
<text x="31.5" y="130.1">10k</text>
<text x="72.1" y="132.7">Analógico a digital</text>
<text x="62" y="144.1">KF2EDGK-5.08-2P</text>
<text x="3.6" y="154.3">+3.3V</text>
<text x="30.2" y="153">10k</text>
<text x="45.5" y="154.3">100uF</text>
<text x="110.2" y="150.5">SCL</text>
<text x="110.2" y="153">SDA</text>
<text x="114" y="155.5">+3.3V</text>
<text x="30.2" y="161.9">10k</text>
<text x="70.9" y="164.4">Analógico a digital</text>
</g>
</svg>
